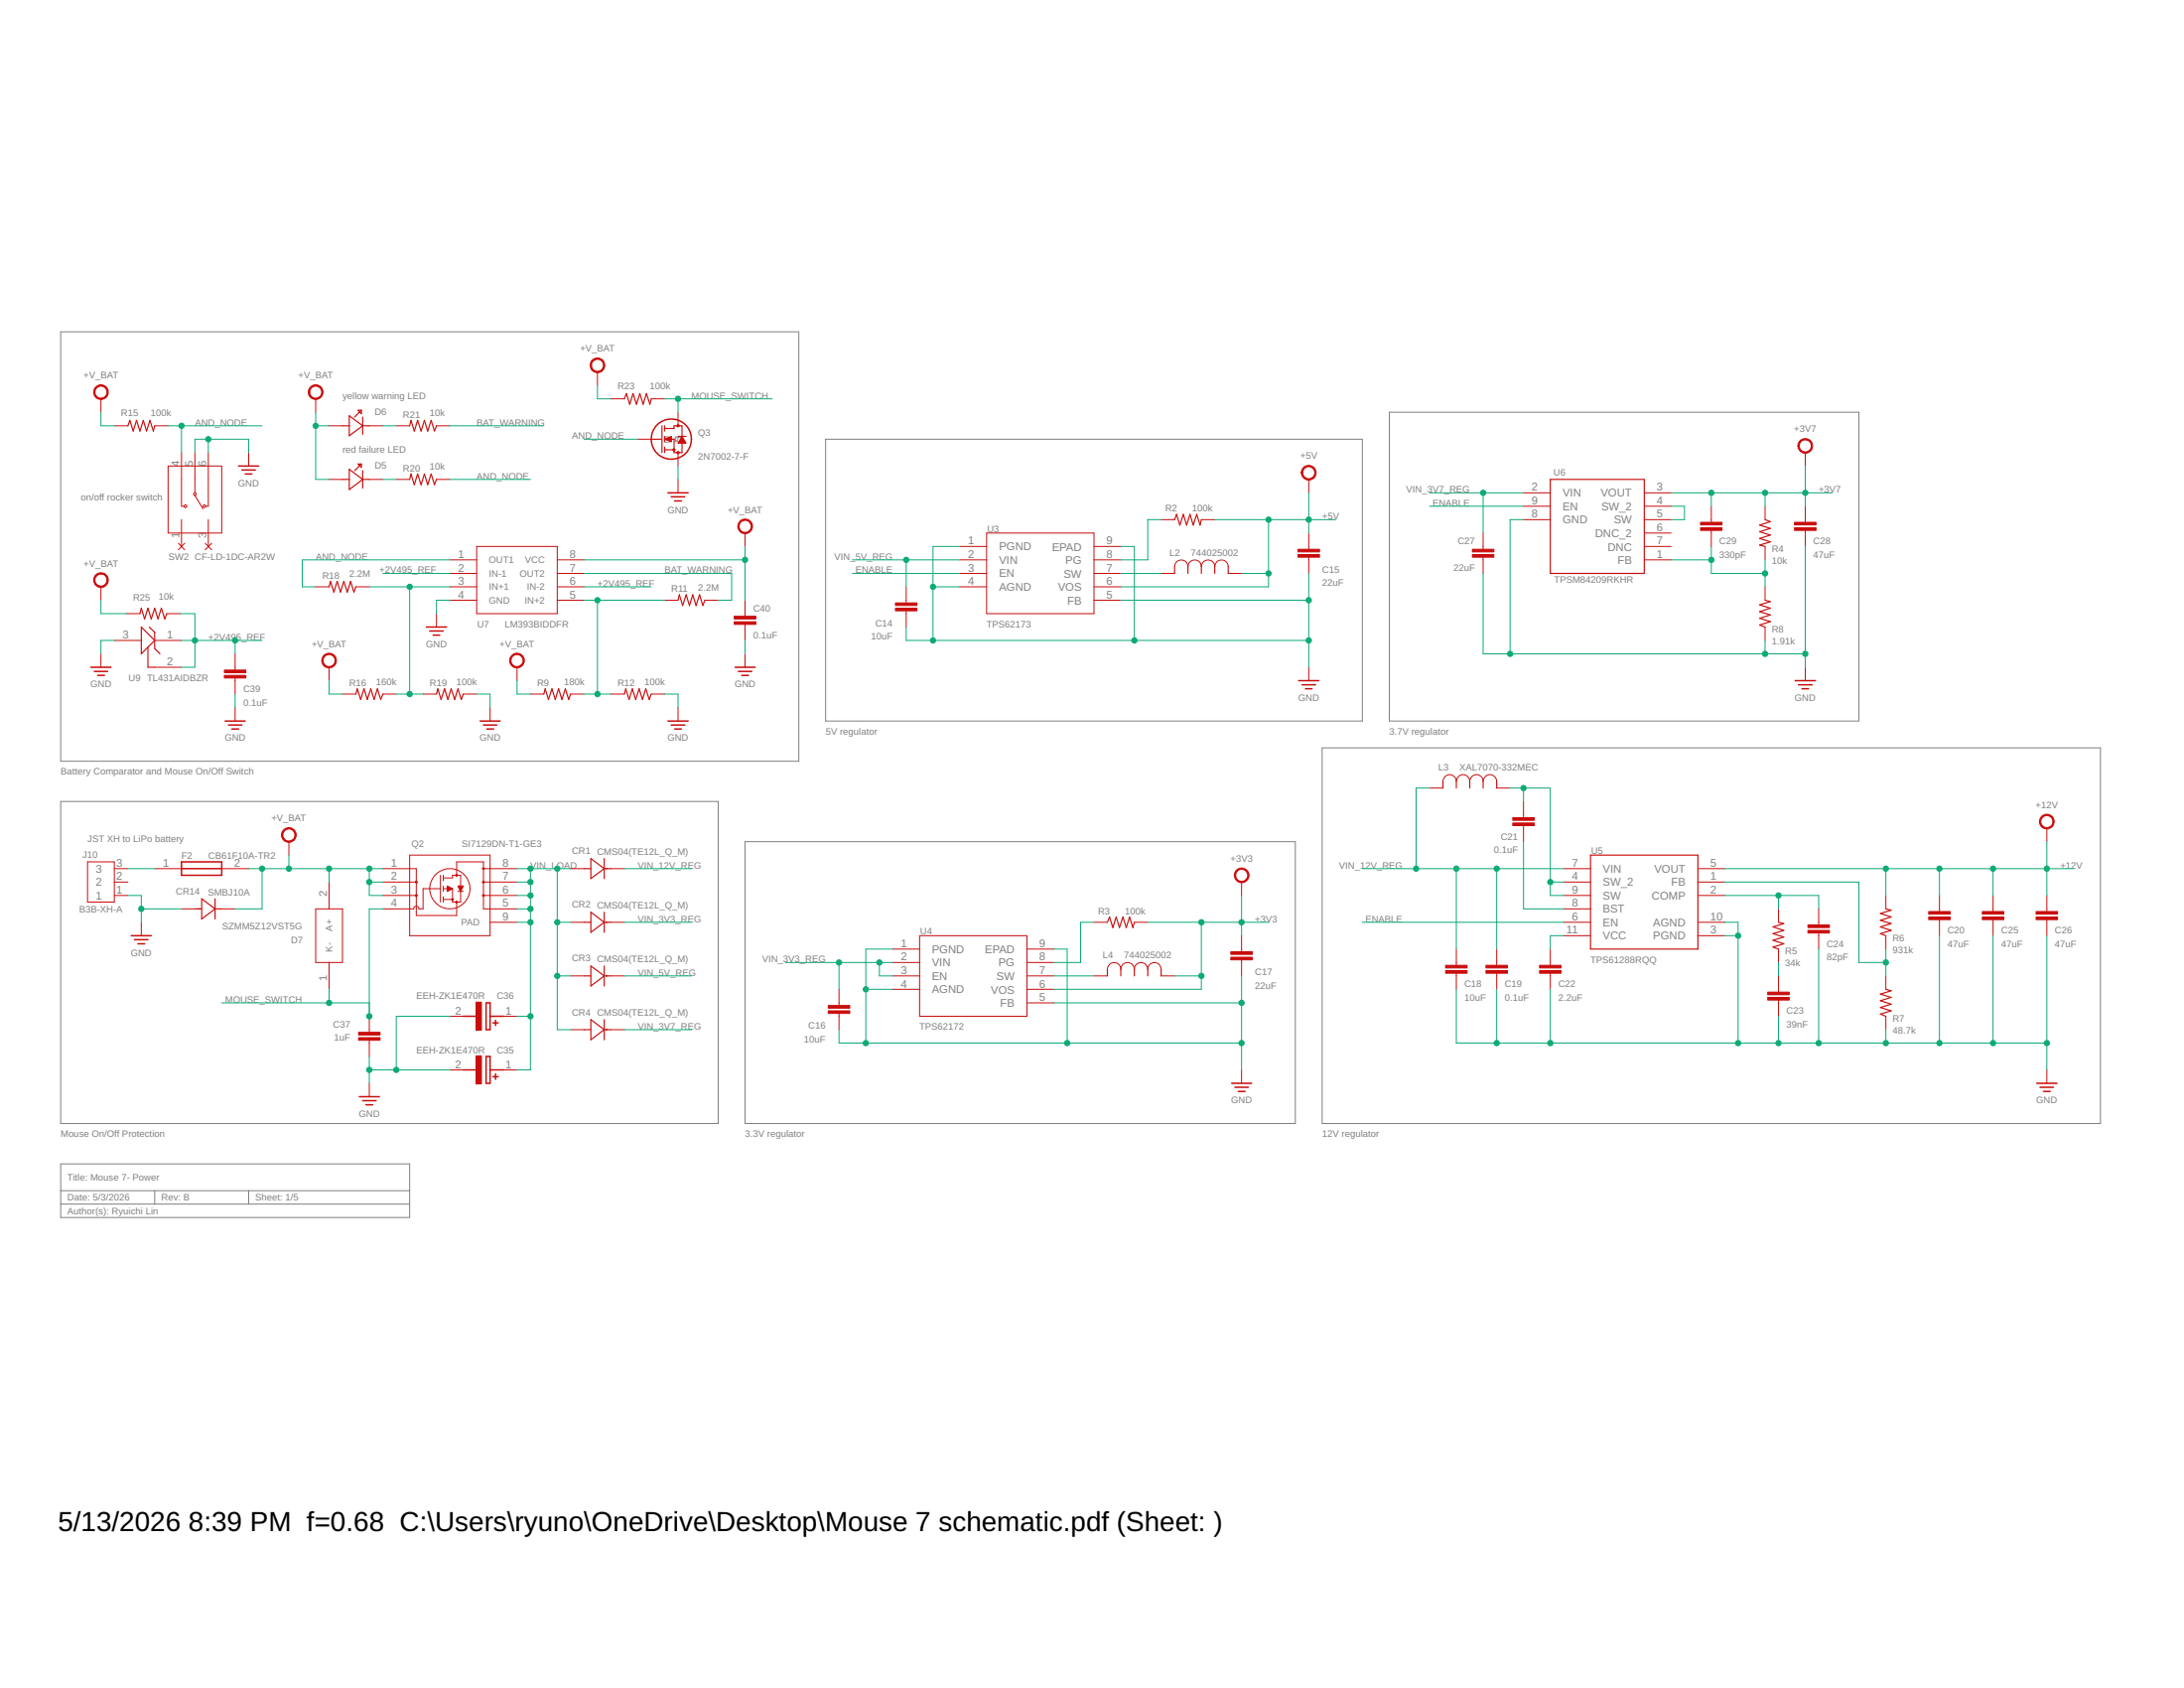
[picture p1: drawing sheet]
<svg xmlns="http://www.w3.org/2000/svg" width="279mm" height="216mm" viewBox="0 0 279 216" stroke-linecap="round" stroke-linejoin="round" font-family="sans-serif">
<path d="M7.8 42.4h94.4v55h-94.4zM105.6 56.2h68.7v36h-68.7zM177.7 52.7h60.1v39.5h-60.1zM169.1 95.7h99.6v48h-99.6zM7.8 102.5h84.1v41.2h-84.1zM95.3 107.7h70.4v36h-70.4zM7.8 148.9h44.6v6.8h-44.6zM7.8 152.3h44.6M7.8 154h44.6M19.8 152.3v1.7M31.8 152.3v1.7" fill="none" stroke="#808080" stroke-width=".13"/>
<g fill="#c90d0c" stroke="#c90d0c" stroke-width=".13">
<path d="M36.4 106.1a.94 .94 0 0 1 1.4 .3 .94 .94 0 0 1-.6 1.3 .94 .94 0 0 1-1.2-.9h.2a.78 .78 0 0 1 1-.7 .78 .78 0 0 1 .3 1.3 .78 .78 0 0 1-1.3-.4v-.2h-.2v-.3z" fill-rule="evenodd"/>
<path d="M166.8 59.7a.95 .95 0 0 1 1.5 .3 .95 .95 0 0 1-.7 1.4 .95 .95 0 0 1-1.1-.9h.2a.77 .77 0 0 1 1.1-.7 .77 .77 0 0 1 .1 1.3 .77 .77 0 0 1-1.2-.4v-.2h-.2v-.3z" fill-rule="evenodd"/>
<path d="M158.3 111.2a.94 .94 0 0 1 1.4 .3 .94 .94 0 0 1-.6 1.4 .94 .94 0 0 1-1.2-.9h.2a.78 .78 0 0 1 1-.8 .78 .78 0 0 1 .3 1.3 .78 .78 0 0 1-1.3-.3v-.2h-.2v-.3z" fill-rule="evenodd"/>
<path d="M261.3 104.4a.94 .94 0 0 1 1.4 .3 .94 .94 0 0 1-.6 1.3 .94 .94 0 0 1-1.2-.9h.2a.78 .78 0 0 1 1-.7 .78 .78 0 0 1 .3 1.2 .78 .78 0 0 1-1.3-.3v-.2h-.2v-.3z" fill-rule="evenodd"/>
<path d="M230.4 56.3a.95 .95 0 0 1 1.4 .3 .95 .95 0 0 1-.6 1.4 .95 .95 0 0 1-1.2-1h.2a.78 .78 0 0 1 1-.7 .78 .78 0 0 1 .3 1.3 .78 .78 0 0 1-1.3-.3v-.3h-.2v-.3z" fill-rule="evenodd"/>
<path d="M60.9 128.2h.7v3.6h-.7z" fill-rule="evenodd"/>
<path d="M57.2 113.3l.7 .4-.7 .3z" fill-rule="evenodd"/>
<path d="M58.6 113.3h.7l-.4 .7z" fill-rule="evenodd"/>
<path d="M60.9 135h.7v3.6h-.7z" fill-rule="evenodd"/>
<path d="M39.8 49.4a.94 .94 0 0 1 1.4 .4 .94 .94 0 0 1-.6 1.3 .94 .94 0 0 1-1.2-.9h.2a.77 .77 0 0 1 1.2-.7 .77 .77 0 0 1 .1 1.3 .77 .77 0 0 1-1.3-.4v-.2h-.2l.1-.3z" fill-rule="evenodd"/>
<path d="M85 56.2l.9-.4v.7z" fill-rule="evenodd"/>
<path d="M87.3 55.8l.5 .9h-1.1z" fill-rule="evenodd"/>
<path d="M12.1 49.6a.94 .94 0 0 1 1.5 0 .94 .94 0 0 1-.4 1.4 .94 .94 0 0 1-1.2-.8h.1a.77 .77 0 0 1 1.2-.7 .77 .77 0 0 1 .1 1.3 .77 .77 0 0 1-1.2-.4l-.1-.2h-.1z" fill-rule="evenodd"/>
<path d="M75.6 46.2a.94 .94 0 0 1 1.6-.1 .94 .94 0 0 1-.4 1.5 .94 .94 0 0 1-1.3-.9h.2a.77 .77 0 0 1 1.1-.6 .77 .77 0 0 1 .1 1.3 .77 .77 0 0 1-1.2-.5v-.2h-.2z" fill-rule="evenodd"/>
<path d="M12.3 73.4a.94 .94 0 0 1 1.5 .4 .94 .94 0 0 1-.7 1.3 .94 .94 0 0 1-1.1-.9h.1a.77 .77 0 0 1 1.2-.6 .77 .77 0 0 1 .1 1.2 .77 .77 0 0 1-1.2-.4l-.1-.2h-.1v-.3z" fill-rule="evenodd"/>
<path d="M94.7 66.6a.94 .94 0 0 1 1.5 .3 .94 .94 0 0 1-.7 1.4 .94 .94 0 0 1-1.1-1h.2a.78 .78 0 0 1 1-.7 .78 .78 0 0 1 .3 1.2 .78 .78 0 0 1-1.3-.3v-.2h-.2v-.2z" fill-rule="evenodd"/>
<path d="M41.5 83.8a.94 .94 0 0 1 1.4 .3 .94 .94 0 0 1-.6 1.3 .94 .94 0 0 1-1.1-.9h.1a.77 .77 0 0 1 1.2-.7 .77 .77 0 0 1 .1 1.3 .77 .77 0 0 1-1.2-.4l-.1-.2h-.1v-.3z" fill-rule="evenodd"/>
<path d="M65.6 83.8a.94 .94 0 0 1 1.4 .3 .94 .94 0 0 1-.7 1.3 .94 .94 0 0 1-1.1-.9h.2a.78 .78 0 0 1 1-.8 .78 .78 0 0 1 .3 1.3 .78 .78 0 0 1-1.3-.3v-.2h-.2v-.3z" fill-rule="evenodd"/>
</g>
<g fill="none" stroke="#c90d0c" stroke-width=".13">
<path d="M12.9 51v1.7M14.6 54.5h1.8M19.8 54.5h1.7M21.5 59.6h6.9v8.6h-6.9zM23.2 57.9v6.8h.4M24.9 57.9v5.1M26.6 57.9v6.8h-.3M31.8 57.9v1.7M40.4 51v1.7M42.1 54.5h1.7M47.2 54.5h1.8M50.7 54.5h1.7"/>
<path d="M55.8 54.5h1.8M76.4 47.6v1.7M78.1 51h1.8M81.6 56.2h1.7M83.3 51h1.7M86.7 52.7v1.8M86.7 57.9v1.7M230.9 57.9v1.7M12.9 75.1v1.7M16.2 78.5h1.7M21.3 78.5h1.8M22.8 69.5l.8 .8"/>
<path d="M23.2 66.5v3.4M23.6 69.5l-.8 .8M24.9 63l-.1 .2 .1 .2M24.9 63l.2 .2-.2 .2M24.9 63.4l1.1 1.7M26.2 69.5l.9 .8M26.6 66.5v3.4M27.1 69.5l-.9 .8M40.4 75.1h1.7M42.1 61.3h1.7M45.5 75.1h1.7M47.2 61.3h1.8"/>
<path d="M50.7 61.3h1.7M55.8 61.3h1.8M55.8 78.5v1.7M57.6 71.6h3.4M57.6 73.3h3.4M57.6 75.1h3.4M57.6 76.8h3.4M61 69.9h10.3v8.6h-10.3zM71.3 71.6h3.4M71.3 73.3h3.4M71.3 75.1h3.4M71.3 76.8h3.4"/>
<path d="M85 76.8h1.7M86.7 61.3v1.7M90.2 76.8h1.7M95.3 68.2v1.7M95.3 76.8v2M95.3 79.9v2M115.9 75.1v2M115.9 78.1v2.1M122.8 69.9h3.4M122.8 71.6h3.4M122.8 73.3h3.4M122.8 75.1h3.4"/>
<path d="M126.2 68.2h13.8v10.3h-13.8zM140 69.9h3.4M140 71.6h3.4M140 73.3h3.4M140 75.1h3.4M140 76.8h3.4M148.5 73.3h1.8M148.5 66.5h1.8M150.3 72.5a.86 .86 0 0 1 .8-.9 .86 .86 0 0 1 .9 .9 .86 .86 0 0 1 .8-.9 .86 .86 0 0 1 .9 .9 .86 .86 0 0 1 .8-.9 .86 .86 0 0 1 .9 .9 .86 .86 0 0 1 .9-.9 .86 .86 0 0 1 .8 .9M153.7 66.5h1.7M157.1 73.3h1.7M167.4 61.3v1.7"/>
<path d="M167.4 68.2v2.1M167.4 71.3v2M189.7 68.2v2.1M189.7 71.3v2M194.9 66.5h3.4M194.9 63h3.4M194.9 64.7h3.4M210.4 69.9h3.4M210.4 71.6h3.4M210.4 68.2h3.4M210.4 66.5h3.4M210.4 63h3.4"/>
<path d="M210.4 64.7h3.4M218.9 64.7v2.1M218.9 67.8v2.1M225.8 64.7v1.8M225.8 69.9v1.7M225.8 75.1v1.7M230.9 64.7v2.1M230.9 67.8v2.1M12.9 83.6v1.7M14.6 81.9h3.5M19.8 81.9h3.4M19.8 85.3h3.4"/>
<path d="M30.1 83.6v2.1M30.1 86.7v2.1M30.1 90.5v1.7M42.1 85.3v1.8M43.8 88.8h1.7M49 88.8h1.7M54.1 88.8h1.7M59.3 88.8h1.7M62.7 90.5v1.7M66.1 85.3v1.8M67.9 88.8h1.7M73 88.8h1.7"/>
<path d="M78.1 88.8h1.8M83.3 88.8h1.7M86.7 90.5v1.7M95.3 83.6v1.7M167.4 85.3v1.8M184.6 99.9a.86 .86 0 0 1 .9-.8 .86 .86 0 0 1 .8 .8 .86 .86 0 0 1 .9-.8 .86 .86 0 0 1 .8 .8 .86 .86 0 0 1 .9-.8 .86 .86 0 0 1 .8 .8 .87 .87 0 0 1 .9-.8 .87 .87 0 0 1 .9 .8M225.8 80.2v1.7M230.9 85.3v1.8M11.2 110.2h3.4v5.2h-3.4zM14.6 111.1h1.8M14.6 112.8h1.8M14.6 114.5h1.8"/>
<path d="M18.1 118v1.7M19.8 111.1h3.4M23.2 116.2h1.7M28.4 111.1h3.4M28.4 116.2h1.7M37 107.7v1.7M40.4 116.2h3.4v6.9h-3.4zM42.1 112.8v3.4M49 111.1h4.3v6h5.1v-1.7M49 112.8h4.3M49 114.5h4.3M52.4 109.4h10.3v10.3h-10.3z"/>
<path d="M56.3 113.7h-2.2v2.5h-.5a.35 .35 0 0 0-.3-.3 .35 .35 0 0 0-.4 .3h-3.9M56.3 112v3.4M56.7 113.7h.5M56.7 112v.6M56.7 113.3v.7M56.7 114.7v.7M56.7 115h1.2M56.7 112.3h1.2v-.3h1v1.3M57.9 113.7v1.7h1v-1.4M58.4 112v-1.8h3.4v6h4.3M58.6 114h.7M61.8 111.1h4.3"/>
<path d="M61.8 112.8h4.3M61.8 114.5h4.3M62.7 118h3.4M73 111.1h1.7M73 118h1.7M78.1 111.1h1.8M78.1 118h1.8M117.6 119.7h13.8v10.3h-13.8zM140 118h1.7M145.1 118h1.7M158.8 112.8v1.7M158.8 119.7v2"/>
<path d="M182.9 100.8h1.7M191.5 100.8h1.7M194.9 102.5v2.1M194.9 105.6v2.1M200 111.1h3.5M200 118h3.5M200 119.7h3.5M200 112.8h3.5M200 114.5h3.5M200 116.2h3.5M217.2 111.1h3.4M217.2 118h3.4"/>
<path d="M217.2 119.7h3.4M217.2 112.8h3.4M217.2 114.5h3.4M227.5 116.2v1.8M232.7 116.2v2.1M232.7 119.3v2.1M241.3 114.5v1.7M241.3 119.7v1.7M248.1 114.5v2.1M248.1 117.6v2.1M255 114.5v2.1M255 117.6v2.1"/>
<path d="M261.9 105.9v1.8M261.9 114.5v2.1M261.9 117.6v2.1M42.1 123.1v3.4M47.2 130v2M47.2 133.1v2M47.2 138.6v1.7M57.6 130h1.7M57.6 136.8h1.7M64.4 130h1.7M64.4 136.8h1.7M73 124.8h1.7"/>
<path d="M73 131.7h1.7M78.1 124.8h1.8M78.1 131.7h1.8M107.3 126.5v2.1M107.3 129.6v2.1M114.2 124.8h3.4M114.2 121.4h3.4M114.2 123.1h3.4M114.2 126.5h3.4M131.4 124.8h3.4M131.4 121.4h3.4M131.4 123.1h3.4"/>
<path d="M131.4 126.5h3.4M131.4 128.3h3.4M140 124.8h1.7M141.7 124a.86 .86 0 0 1 .8-.9 .86 .86 0 0 1 .9 .9 .87 .87 0 0 1 .9-.9 .87 .87 0 0 1 .8 .9 .86 .86 0 0 1 .9-.9 .86 .86 0 0 1 .8 .9 .86 .86 0 0 1 .9-.9 .86 .86 0 0 1 .8 .9M148.5 124.8h1.8M158.8 122.8v2M158.8 136.8v1.8M186.3 121.4v2M186.3 124.5v2M191.5 121.4v2M191.5 124.5v2M198.3 121.4v2"/>
<path d="M198.3 124.5v2M227.5 121.4v1.7M227.5 124.8v2.1M227.5 127.9v2.1M241.3 124.8v1.7M241.3 130v1.7M261.9 136.8v1.8"/>
<circle cx="23.7" cy="64.7" r=".17"/>
<circle cx="26.1" cy="64.7" r=".17"/>
<circle cx="57.6" cy="113.7" r="2.58"/>
</g>
<g fill="none" stroke="#c90d0c" stroke-width=".19">
<path d="M30.5 59.6h2.6M30.9 60.1h1.8M31.4 60.6h.8M85.4 63h2.6M85.9 63.5h1.7M86.3 64.1h.9M11.6 85.3h2.6M12.1 85.9h1.7M12.5 86.4h.9M28.8 92.2h2.6M29.2 92.7h1.7M29.7 93.2h.8"/>
<path d="M54.5 80.2h2.6M55 80.7h1.7M55.4 81.2h.9M61.4 92.2h2.6M61.8 92.7h1.8M62.3 93.2h.8M85.4 92.2h2.6M85.9 92.7h1.7M86.3 93.2h.9M94 85.3h2.6M94.5 85.9h1.7M94.9 86.4h.9"/>
<path d="M166.1 87.1h2.6M166.6 87.6h1.7M167 88.1h.9M229.7 87.1h2.5M230.1 87.6h1.7M230.5 88.1h.9M16.8 119.7h2.5M23.2 110.2h5.2v1.8h-5.2zM23.2 111.1h5.2M58.3 111.9h.1l.1 .1h-.2zM58.3 115.3h.1l.1 .1h-.2zM61.8 111h.1v.1h-.1z"/>
<path d="M17.2 120.2h1.7M17.6 120.7h.9M59.3 130h1.7M59.3 136.8h1.7M62.2 135.1h.5v3.5h-.5zM62.2 128.3h.5v3.4h-.5zM62.7 130h1.7M62.7 136.8h1.7M63.1 130.8h.6M63.1 137.7h.6M63.4 130.5v.7M63.4 137.4v.6"/>
<path d="M157.6 138.6h2.5M158 139.1h1.7M158.4 139.6h.9M260.6 138.6h2.5M261 139.1h1.7M261.4 139.6h.9M46 140.3h2.5M46.4 140.8h1.7M46.8 141.3h.9"/>
<circle cx="85.9" cy="56.2" r="2.57"/>
<circle cx="53.3" cy="114.5" r=".09"/>
<circle cx="53.3" cy="112.8" r=".09"/>
<circle cx="57.9" cy="115" r=".09"/>
<circle cx="61.9" cy="112.8" r=".09"/>
<circle cx="61.9" cy="114.5" r=".09"/>
</g>
<g fill="none" stroke="#c90d0c" stroke-width=".15">
<path d="M16.4 54.5l.2-.7 .4 1.3 .5-1.3 .4 1.3 .4-1.3 .5 1.3 .4-1.3 .4 1.3 .2-.6M43.8 54.5h.9M44.7 53.2l1.7 1.3-1.7 1.2zM45.8 52.5h.4v.4zM45.8 59.4h.4v.4zM46.2 59.4l-.8 .8M46.2 52.5l-.8 .8M46.4 53.3v2.3M46.4 54.5h.8M52.4 54.5l.2-.7 .4 1.3 .4-1.3 .5 1.3 .4-1.3 .4 1.3 .5-1.3 .4 1.3 .2-.6M79.9 51l.2-.7 .5 1.4 .4-1.4 .4 1.4 .5-1.4 .4 1.4 .4-1.4 .4 1.4 .2-.7M83.3 56.2h1.3"/>
<path d="M84.7 54.5v3.4M85 54.8h1.2v-.3h1v1.3M85 54.5v.6M85 55.8v.7M85 57.2v.7M85 57.5h1.2M85.9 56.2h.3v1.7h1v-1.2M86.7 55.8h1.1M17.9 78.5l.2-.7 .4 1.4 .4-1.4 .4 1.4 .5-1.4 .4 1.4 .4-1.4 .5 1.4 .2-.7M42.1 75.1l.2-.7 .4 1.3 .4-1.3 .5 1.3 .4-1.3 .4 1.3 .5-1.3 .4 1.3 .2-.6M43.8 61.3h.9M44.7 60l1.7 1.3-1.7 1.3z"/>
<path d="M46.4 61.3h.8M46.4 60.2v2.2M52.4 61.3l.2-.7 .4 1.4 .4-1.4 .5 1.4 .4-1.4 .4 1.4 .5-1.4 .4 1.4 .2-.7M86.7 76.8l.2-.7 .4 1.3 .5-1.3 .4 1.3 .4-1.3 .4 1.3 .5-1.3 .4 1.3 .3-.6M150.3 66.5l.2-.7 .4 1.4 .5-1.4 .4 1.4 .4-1.4 .5 1.4 .4-1.4 .4 1.4 .2-.7M150.3 72.5v.8M152 72.5v.8M153.7 72.5v.8M155.4 72.5v.8M157.1 72.5v.8M198.3 61.3h12.1v12h-12.1zM225.8 66.5l.7 .2-1.4 .5 1.4 .4-1.4 .4 1.4 .4-1.4 .5 1.4 .4-1.4 .4 .7 .2"/>
<path d="M225.8 76.8l.7 .1-1.4 .5 1.4 .4-1.4 .4 1.4 .5-1.4 .4 1.4 .4-1.4 .4 .7 .3M18.1 80.2l1.7 1.7-1.7 1.7zM18.9 82.8v2.5h.9M19.1 80.2l.7 .7v2.1l.7 .6M45.5 88.8l.2-.7 .4 1.4 .5-1.4 .4 1.4 .4-1.4 .5 1.4 .4-1.4 .4 1.4 .3-.7M55.8 88.8l.2-.7 .4 1.4 .5-1.4 .4 1.4 .4-1.4 .5 1.4 .4-1.4 .4 1.4 .3-.7M69.6 88.8l.1-.7 .5 1.4 .4-1.4 .4 1.4 .5-1.4 .4 1.4 .4-1.4 .4 1.4 .3-.7M79.9 88.8l.2-.7 .4 1.4 .4-1.4 .4 1.4 .5-1.4 .4 1.4 .4-1.4 .5 1.4 .2-.7M184.6 99.9v.9M186.3 99.9v.9M188 99.9v.9M189.7 99.9v.9"/>
<path d="M191.5 99.9v.9M24.9 116.2h.9M25.8 115l1.7 1.2-1.7 1.3zM27.5 116.2h.9M27.5 115v2.5M74.7 111.1h.9M74.7 118h.9M75.6 109.8l1.7 1.3-1.7 1.3zM75.6 116.7l1.7 1.3-1.7 1.3zM77.3 111.1h.8M77.3 109.8v2.6M77.3 116.7v2.6"/>
<path d="M77.3 118h.8M141.7 118l.2-.7 .5 1.3 .4-1.3 .4 1.3 .5-1.3 .4 1.3 .4-1.3 .4 1.3 .2-.6M203.5 109.4h13.7v12h-13.7zM227.5 118l.7 .1-1.4 .5 1.4 .4-1.4 .4 1.4 .4-1.4 .5 1.4 .4-1.4 .4 .7 .3M241.3 116.2l.6 .2-1.3 .4 1.3 .5-1.3 .4 1.3 .4-1.3 .5 1.3 .4-1.3 .4 .7 .3M74.7 124.8h.9M74.7 131.7h.9M75.6 123.5l1.7 1.3-1.7 1.3zM75.6 130.4l1.7 1.3-1.7 1.3zM77.3 123.5v2.6M77.3 130.4v2.6M77.3 124.8h.8"/>
<path d="M77.3 131.7h.8M141.7 124v.8M143.4 124v.8M145.1 124v.8M146.8 124v.8M148.5 124v.8M241.3 126.5l.6 .2-1.3 .4 1.3 .5-1.3 .4 1.3 .4-1.3 .5 1.3 .4-1.3 .4 .7 .3"/>
</g>
<g fill="#c90d0c" stroke="#c90d0c" stroke-width=".13">
<path d="M114.6 77.8h2.7v.3h-2.7z"/>
<path d="M114.6 77.1h2.7v.3h-2.7z"/>
<path d="M166.1 70.9h2.7v.4h-2.7z"/>
<path d="M166.1 70.3h2.7v.3h-2.7z"/>
<path d="M106 129.3h2.7v.3h-2.7z"/>
<path d="M106 128.6h2.7v.3h-2.7z"/>
<path d="M157.5 122.4h2.7v.4h-2.7z"/>
<path d="M157.5 121.7h2.7v.4h-2.7z"/>
<path d="M184.9 124.1h2.8v.4h-2.8z"/>
<path d="M184.9 123.5h2.8v.3h-2.8z"/>
<path d="M190.1 124.1h2.7v.4h-2.7z"/>
<path d="M190.1 123.5h2.7v.3h-2.7z"/>
<path d="M246.7 117.3h2.8v.3h-2.8z"/>
<path d="M246.7 116.6h2.8v.3h-2.8z"/>
<path d="M193.5 105.3h2.8v.3h-2.8z"/>
<path d="M193.5 104.6h2.8v.3h-2.8z"/>
<path d="M197 124.1h2.7v.4h-2.7z"/>
<path d="M197 123.5h2.7v.3h-2.7z"/>
<path d="M226.1 127.6h2.8v.3h-2.8z"/>
<path d="M226.1 126.9h2.8v.3h-2.8z"/>
<path d="M231.3 119h2.7v.3h-2.7z"/>
<path d="M231.3 118.3h2.7v.3h-2.7z"/>
<path d="M253.6 117.3h2.7v.3h-2.7z"/>
<path d="M253.6 116.6h2.7v.3h-2.7z"/>
<path d="M260.5 117.3h2.7v.3h-2.7z"/>
<path d="M260.5 116.6h2.7v.3h-2.7z"/>
<path d="M229.6 67.5h2.7v.3h-2.7z"/>
<path d="M229.6 66.8h2.7v.3h-2.7z"/>
<path d="M217.6 67.5h2.7v.3h-2.7z"/>
<path d="M217.6 66.8h2.7v.3h-2.7z"/>
<path d="M188.4 70.9h2.7v.4h-2.7z"/>
<path d="M188.4 70.3h2.7v.3h-2.7z"/>
<path d="M45.9 132.7h2.7v.4h-2.7z"/>
<path d="M45.9 132h2.7v.4h-2.7z"/>
<path d="M28.7 86.4h2.8v.3h-2.8z"/>
<path d="M28.7 85.7h2.8v.3h-2.8z"/>
<path d="M93.9 79.5h2.8v.4h-2.8z"/>
<path d="M93.9 78.8h2.8v.4h-2.8z"/>
</g>
<path d="M86.2 57.5h.1M86.7 54.5h.1M86.7 57.9h.1" fill="none" stroke="#c90d0c" stroke-width=".36"/>
<g fill="none" stroke="#0dab76" stroke-width=".13">
<path d="M12.9 52.7v1.8h1.7M21.5 54.5h12M23.2 54.5v3.4M24.9 57.9v-1.7h6.9v1.7M26.6 56.2v1.7M40.4 52.7v8.6h1.7M40.4 54.5h1.7M49 54.5h1.7M57.6 54.5h12M74.7 56.2h6.9M76.4 49.3v1.7h1.7M85 51h13.8"/>
<path d="M86.7 51v1.7M86.7 59.6v1.7M230.9 59.6v5.1M12.9 76.8v1.7h3.3M23.1 78.5h1.8v6.8h-1.7M47.2 75.1h10.4M49 73.3h8.6M49 61.3h1.7M52.4 75.1v13.7M57.6 71.6h-18.9v3.5h1.7M57.6 76.8h-1.8v1.7M57.6 61.3h10.3"/>
<path d="M74.7 75.1h8.6M74.7 76.8h10.3M74.7 73.3h18.9v3.5h-1.7M74.7 71.6h20.6M76.4 76.8v12M95.3 69.9v6.9M109.1 71.6h13.7M109.1 73.3h13.7M115.9 71.6v3.5M119.4 75.1h3.4M122.8 69.9h-3.4v12M143.4 69.9h1.7v12"/>
<path d="M143.4 76.8h24M143.4 73.3h5.1M148.5 66.5h-1.7v5.1h-3.4M155.4 66.5h15.5M158.8 73.3h3.5M162.3 66.5v8.6h-18.9M167.4 63v5.2M167.4 73.3v12M182.9 63h12M182.9 64.7h12M189.7 63v5.2M189.7 73.3v10.3h41.2"/>
<path d="M194.9 66.5h-1.7v17.1M213.8 64.7h1.7v1.8h-1.7M213.8 71.6h5.1M213.8 63h20.6M218.9 69.9v3.4h6.9M218.9 63v1.7M225.8 63v1.7M225.8 71.6v3.5M230.9 69.9v15.4M14.6 81.9h-1.7v1.7M23.2 81.9h10.3M30.1 81.9v1.7"/>
<path d="M30.1 88.8v1.7M42.1 87.1v1.7h1.7M50.7 88.8h3.4M61 88.8h1.7v1.7M66.1 87.1v1.7h1.8M74.7 88.8h3.4M85 88.8h1.7v1.7M95.3 81.9v1.7M115.9 80.2v1.7h51.5M225.8 81.9v1.7M16.4 114.5h1.7v3.5M16.4 111.1h3.4"/>
<path d="M18.1 116.2h5.1M31.8 111.1h17.2M33.5 111.1v5.1h-3.4M37 109.4v1.7M42.1 111.1v1.7M47.2 111.1v3.4h1.8M47.2 112.8h1.8M49 116.2h-1.8v13.8M66.1 118h1.8M66.1 116.2h1.8M66.1 114.5h1.8M66.1 111.1h6.9"/>
<path d="M66.1 112.8h1.8M67.9 111.1v25.7h-1.8M71.3 118h1.7M71.3 111.1v20.6h1.7M79.9 118h8.6M79.9 111.1h8.6M140 118h-1.8v5.1h-3.4M146.8 118h15.5M153.7 118v8.5h-18.9M158.8 114.5v5.2M174.3 118h25.7M174.3 111.1h25.7"/>
<path d="M182.9 100.8h-1.7v10.3M186.3 111.1v10.3M191.5 111.1v10.3M193.2 100.8h5.1v13.7h1.7M194.9 107.7v8.5h5.1M194.9 100.8v1.7M198.3 112.8h1.7M200 119.7h-1.7v1.7M220.6 114.5h12.1v1.7M220.6 118h1.8v15.4M220.6 119.7h1.8M220.6 111.1h44.7"/>
<path d="M220.6 112.8h17.2v10.3h3.5M227.5 114.5v1.7M241.3 111.1v3.4M248.1 111.1v3.4M248.1 119.7v13.7M255 111.1v3.4M255 119.7v13.7M261.9 107.7v6.8M261.9 119.7v17.1M28.4 128.3h18.8M42.1 126.5v1.8M47.2 135.1v3.5"/>
<path d="M47.2 136.8h10.4M57.6 130h-6.9v6.8M66.1 130h1.8M71.3 124.8h1.7M79.9 124.8h8.6M79.9 131.7h8.6M100.5 123.1h13.7M107.3 131.7v1.7h51.5M107.3 123.1v3.4M110.8 126.5h3.4M112.5 123.1v1.7h1.7M114.2 121.4h-3.4v12"/>
<path d="M134.8 121.4h1.7v12M134.8 128.3h24M134.8 124.8h5.2M150.3 124.8h3.4M158.8 124.8v12M186.3 126.5v6.9h75.6M191.5 126.5v6.9M198.3 126.5v6.9M227.5 123.1v1.7M227.5 130v3.4M232.7 121.4v12M241.3 121.4v3.4"/>
<path d="M241.3 131.7v1.7"/>
</g>
<g fill="#0dab76" stroke="#0dab76" stroke-width=".13">
<circle cx="119.4" cy="75.1" r=".34"/>
<circle cx="119.4" cy="81.9" r=".34"/>
<circle cx="145.1" cy="81.9" r=".34"/>
<circle cx="167.4" cy="81.9" r=".34"/>
<circle cx="167.4" cy="76.8" r=".34"/>
<circle cx="110.8" cy="126.5" r=".34"/>
<circle cx="110.8" cy="133.4" r=".34"/>
<circle cx="136.5" cy="133.4" r=".34"/>
<circle cx="158.8" cy="133.4" r=".34"/>
<circle cx="158.8" cy="128.3" r=".34"/>
<circle cx="261.9" cy="133.4" r=".34"/>
<circle cx="232.7" cy="133.4" r=".34"/>
<circle cx="227.5" cy="133.4" r=".34"/>
<circle cx="191.5" cy="133.4" r=".34"/>
<circle cx="198.3" cy="133.4" r=".34"/>
<circle cx="222.4" cy="133.4" r=".34"/>
<circle cx="222.4" cy="119.7" r=".34"/>
<circle cx="241.3" cy="133.4" r=".34"/>
<circle cx="248.1" cy="133.4" r=".34"/>
<circle cx="255" cy="133.4" r=".34"/>
<circle cx="193.2" cy="83.6" r=".34"/>
<circle cx="225.8" cy="83.6" r=".34"/>
<circle cx="230.9" cy="83.6" r=".34"/>
<circle cx="47.2" cy="136.8" r=".34"/>
<circle cx="50.7" cy="136.8" r=".34"/>
<circle cx="18.1" cy="116.2" r=".34"/>
<circle cx="26.6" cy="56.2" r=".34"/>
<circle cx="255" cy="111.1" r=".34"/>
<circle cx="248.1" cy="111.1" r=".34"/>
<circle cx="241.3" cy="111.1" r=".34"/>
<circle cx="261.9" cy="111.1" r=".34"/>
<circle cx="191.5" cy="111.1" r=".34"/>
<circle cx="186.3" cy="111.1" r=".34"/>
<circle cx="181.2" cy="111.1" r=".34"/>
<circle cx="107.3" cy="123.1" r=".34"/>
<circle cx="112.5" cy="123.1" r=".34"/>
<circle cx="115.9" cy="71.6" r=".34"/>
<circle cx="189.7" cy="63" r=".34"/>
<circle cx="162.3" cy="73.3" r=".34"/>
<circle cx="162.3" cy="66.5" r=".34"/>
<circle cx="167.4" cy="66.5" r=".34"/>
<circle cx="194.9" cy="100.8" r=".34"/>
<circle cx="198.3" cy="112.8" r=".34"/>
<circle cx="227.5" cy="114.5" r=".34"/>
<circle cx="241.3" cy="123.1" r=".34"/>
<circle cx="218.9" cy="63" r=".34"/>
<circle cx="225.8" cy="63" r=".34"/>
<circle cx="230.9" cy="63" r=".34"/>
<circle cx="218.9" cy="71.6" r=".34"/>
<circle cx="225.8" cy="73.3" r=".34"/>
<circle cx="153.7" cy="124.8" r=".34"/>
<circle cx="153.7" cy="118" r=".34"/>
<circle cx="158.8" cy="118" r=".34"/>
<circle cx="67.9" cy="111.1" r=".34"/>
<circle cx="67.9" cy="112.8" r=".34"/>
<circle cx="67.9" cy="114.5" r=".34"/>
<circle cx="67.9" cy="116.2" r=".34"/>
<circle cx="71.3" cy="111.1" r=".34"/>
<circle cx="71.3" cy="118" r=".34"/>
<circle cx="71.3" cy="124.8" r=".34"/>
<circle cx="67.9" cy="118" r=".34"/>
<circle cx="67.9" cy="130" r=".34"/>
<circle cx="37" cy="111.1" r=".34"/>
<circle cx="47.2" cy="111.1" r=".34"/>
<circle cx="47.2" cy="112.8" r=".34"/>
<circle cx="33.5" cy="111.1" r=".34"/>
<circle cx="42.1" cy="111.1" r=".34"/>
<circle cx="40.4" cy="54.5" r=".34"/>
<circle cx="95.3" cy="71.6" r=".34"/>
<circle cx="23.2" cy="54.5" r=".34"/>
<circle cx="86.7" cy="51" r=".34"/>
<circle cx="47.2" cy="130" r=".34"/>
<circle cx="42.1" cy="128.3" r=".34"/>
<circle cx="24.9" cy="81.9" r=".34"/>
<circle cx="30.1" cy="81.9" r=".34"/>
<circle cx="52.4" cy="88.8" r=".34"/>
<circle cx="52.4" cy="75.1" r=".34"/>
<circle cx="76.4" cy="88.8" r=".34"/>
<circle cx="76.4" cy="76.8" r=".34"/>
</g>
<g font-size="3.5">
<text x="7.4" y="195.8">5/13/2026</text>
<text x="24.1" y="195.8">8:39 PM f=0.68 C:\Users\ryuno\OneDrive\Desktop\Mouse 7 schematic.pdf (Sheet: )</text>
</g>
<g font-size="1.4" fill="#808080">
<text x="23" y="59.7" transform="rotate(-90 23 59.7)">4</text>
<text x="24.7" y="59.7" transform="rotate(-90 24.7 59.7)">5</text>
<text x="26.4" y="59.7" transform="rotate(-90 26.4 59.7)">6</text>
<text x="195.9" y="62.8">2</text>
<text x="195.9" y="64.5">9</text>
<text x="199.9" y="63.5">VIN</text>
<text x="199.9" y="65.3">EN</text>
<text x="204.8" y="63.6">VOUT</text>
<text x="204.9" y="65.3">SW_2</text>
<text x="211.9" y="62.8">3</text>
<text x="211.9" y="64.5">4</text>
<text x="23" y="68.9" transform="rotate(-90 23 68.9)">1</text>
<text x="26.4" y="68.9" transform="rotate(-90 26.4 68.9)">3</text>
<text x="58.6" y="71.4">1</text>
<text x="72.9" y="71.4">8</text>
<text x="123.8" y="69.7">1</text>
<text x="123.8" y="71.4">2</text>
<text x="127.8" y="70.4">PGND</text>
<text x="134.6" y="70.4">EPAD</text>
<text x="141.5" y="71.4">8</text>
<text x="141.5" y="69.7">9</text>
<text x="195.9" y="66.2">8</text>
<text x="199.9" y="67">GND</text>
<text x="204" y="68.7">DNC_2</text>
<text x="205.7" y="70.4">DNC</text>
<text x="206.5" y="67">SW</text>
<text x="211.9" y="71.4">1</text>
<text x="211.9" y="66.2">5</text>
<text x="211.9" y="67.9">6</text>
<text x="211.9" y="69.7">7</text>
<text x="58.6" y="73.1">2</text>
<text x="58.6" y="74.8">3</text>
<text x="58.6" y="76.5">4</text>
<text x="72.9" y="76.5">5</text>
<text x="72.9" y="74.8">6</text>
<text x="72.9" y="73.1">7</text>
<text x="123.8" y="73.1">3</text>
<text x="123.8" y="74.8">4</text>
<text x="127.8" y="72.1">VIN</text>
<text x="127.8" y="73.8">EN</text>
<text x="127.8" y="75.6">AGND</text>
<text x="135.4" y="75.6">VOS</text>
<text x="136.1" y="73.9">SW</text>
<text x="136.3" y="72.1">PG</text>
<text x="136.5" y="77.3">FB</text>
<text x="141.5" y="76.5">5</text>
<text x="141.5" y="74.8">6</text>
<text x="141.5" y="73.1">7</text>
<text x="206.9" y="72.1">FB</text>
<text x="15.7" y="81.7">3</text>
<text x="21.4" y="81.7">1</text>
<text x="21.4" y="85.1">2</text>
<text x="12.3" y="113.3">2</text>
<text x="12.3" y="111.6">3</text>
<text x="14.9" y="112.6">2</text>
<text x="14.9" y="110.9">3</text>
<text x="20.8" y="110.9">1</text>
<text x="29.9" y="110.9">2</text>
<text x="50" y="110.9">1</text>
<text x="50" y="112.6">2</text>
<text x="64.3" y="112.6">7</text>
<text x="64.3" y="110.9">8</text>
<text x="201.1" y="112.6">4</text>
<text x="201.1" y="110.9">7</text>
<text x="205.1" y="113.3">SW_2</text>
<text x="205.1" y="111.6">VIN</text>
<text x="211.6" y="111.6">VOUT</text>
<text x="213.8" y="113.3">FB</text>
<text x="218.8" y="112.6">1</text>
<text x="218.8" y="110.9">5</text>
<text x="12.3" y="115.1">1</text>
<text x="14.9" y="114.3">1</text>
<text x="41.9" y="114.7" transform="rotate(-90 41.9 114.7)">2</text>
<text x="50" y="114.3">3</text>
<text x="50" y="116">4</text>
<text x="64.3" y="116">5</text>
<text x="64.3" y="114.3">6</text>
<text x="64.3" y="117.7">9</text>
<text x="200.4" y="119.4">11</text>
<text x="201.1" y="117.7">6</text>
<text x="201.1" y="116">8</text>
<text x="201.1" y="114.3">9</text>
<text x="205.1" y="118.5">EN</text>
<text x="205.1" y="116.8">BST</text>
<text x="205.1" y="115">SW</text>
<text x="211.3" y="115.1">COMP</text>
<text x="211.5" y="118.5">AGND</text>
<text x="218.8" y="114.3">2</text>
<text x="218.8" y="119.4">3</text>
<text x="218.8" y="117.7">10</text>
<text x="41.9" y="125.5" transform="rotate(-90 41.9 125.5)">1</text>
<text x="115.3" y="121.2">1</text>
<text x="115.3" y="122.9">2</text>
<text x="115.3" y="124.6">3</text>
<text x="119.2" y="121.9">PGND</text>
<text x="119.2" y="123.6">VIN</text>
<text x="119.2" y="125.3">EN</text>
<text x="126" y="121.9">EPAD</text>
<text x="127.5" y="125.3">SW</text>
<text x="127.7" y="123.6">PG</text>
<text x="133" y="124.6">7</text>
<text x="133" y="122.9">8</text>
<text x="133" y="121.2">9</text>
<text x="205.1" y="120.2">VCC</text>
<text x="211.5" y="120.2">PGND</text>
<text x="58.2" y="129.7">2</text>
<text x="64.7" y="129.7">1</text>
<text x="115.3" y="126.3">4</text>
<text x="119.2" y="127.1">AGND</text>
<text x="126.8" y="127.1">VOS</text>
<text x="128" y="128.8">FB</text>
<text x="133" y="128">5</text>
<text x="133" y="126.3">6</text>
<text x="58.2" y="136.6">2</text>
<text x="64.7" y="136.6">1</text>
</g>
<g font-size="1.2" fill="#808080">
<text x="74.2" y="45">+V_BAT</text>
<text x="10.7" y="48.4">+V_BAT</text>
<text x="15.5" y="53.3">R15</text>
<text x="19.3" y="53.3">100k</text>
<text x="38.2" y="48.4">+V_BAT</text>
<text x="43.8" y="51">yellow warning LED</text>
<text x="47.9" y="53.1">D6</text>
<text x="51.5" y="53.4">R21</text>
<text x="55" y="53.3">10k</text>
<text x="79" y="49.8">R23</text>
<text x="83.1" y="49.8">100k</text>
<text x="88.5" y="51">MOUSE_SWITCH</text>
<text x="24.9" y="54.5">AND_NODE</text>
<text x="43.8" y="57.9">red failure LED</text>
<text x="61" y="54.5">BAT_WARNING</text>
<text x="73.2" y="56.2">AND_NODE</text>
<text x="84.9" y="56.6">G</text>
<text x="87.2" y="56.5" transform="rotate(-90 87.2 56.5)">S</text>
<text x="87.2" y="56.7" transform="rotate(-90 87.2 56.7)">D</text>
<text x="89.3" y="58.7">2N7002-7-F</text>
<text x="89.3" y="55.7">Q3</text>
<text x="166.3" y="58.7">+5V</text>
<text x="229.5" y="55.3">+3V7</text>
<text x="10.3" y="64.1">on/off rocker switch</text>
<text x="30.5" y="62.2">GND</text>
<text x="47.9" y="60">D5</text>
<text x="51.5" y="60.3">R20</text>
<text x="55" y="60.1">10k</text>
<text x="61" y="61.3">AND_NODE</text>
<text x="85.4" y="65.6">GND</text>
<text x="93.1" y="65.6">+V_BAT</text>
<text x="149.1" y="65.5">R2</text>
<text x="152.5" y="65.4">100k</text>
<text x="179.9" y="63">VIN_3V7_REG</text>
<text x="183.3" y="64.8">ENABLE</text>
<text x="198.7" y="60.8">U6</text>
<text x="232.7" y="63">+3V7</text>
<text x="21.6" y="71.6">SW2 CF-LD-1DC-AR2W</text>
<text x="40.4" y="71.6">AND_NODE</text>
<text x="106.8" y="71.6">VIN_5V_REG</text>
<text x="126.3" y="68">U3</text>
<text x="149.6" y="71.1">L2</text>
<text x="152.4" y="71.1">744025002</text>
<text x="169.1" y="66.5">+5V</text>
<text x="186.5" y="69.6">C27</text>
<text x="220" y="71.4">330pF</text>
<text x="220" y="69.6">C29</text>
<text x="226.7" y="70.6">R4</text>
<text x="232" y="71.4">47uF</text>
<text x="232" y="69.6">C28</text>
<text x="10.7" y="72.5">+V_BAT</text>
<text x="17" y="76.8">R25</text>
<text x="20.3" y="76.8">10k</text>
<text x="41.2" y="74">R18</text>
<text x="44.7" y="73.8">2.2M</text>
<text x="48.5" y="73.3">+2V495_REF</text>
<text x="62.6" y="72">OUT1</text>
<text x="62.6" y="73.8">IN-1</text>
<text x="62.6" y="75.5">IN+1</text>
<text x="62.6" y="77.2">GND</text>
<text x="66.5" y="73.8">OUT2</text>
<text x="67.1" y="77.2">IN+2</text>
<text x="67.2" y="72.1">VCC</text>
<text x="67.4" y="75.5">IN-2</text>
<text x="76.4" y="75">+2V495_REF</text>
<text x="85" y="73.3">BAT_WARNING</text>
<text x="85.9" y="75.8">R11</text>
<text x="89.3" y="75.6">2.2M</text>
<text x="109.4" y="73.3">ENABLE</text>
<text x="169.1" y="75">22uF</text>
<text x="169.1" y="73.2">C15</text>
<text x="185.9" y="73.1">22uF</text>
<text x="198.8" y="74.6">TPSM84209RKHR</text>
<text x="226.7" y="72.1">10k</text>
<text x="26.7" y="81.9">+2V495_REF</text>
<text x="39.9" y="82.8">+V_BAT</text>
<text x="54.5" y="82.8">GND</text>
<text x="61.1" y="80.2">U7</text>
<text x="63.9" y="82.8">+V_BAT</text>
<text x="64.6" y="80.2">LM393BIDDFR</text>
<text x="96.4" y="81.7">0.1uF</text>
<text x="96.4" y="78.2">C40</text>
<text x="111.4" y="81.8">10uF</text>
<text x="112" y="80.1">C14</text>
<text x="126.2" y="80.2">TPS62173</text>
<text x="226.7" y="82.4">1.91k</text>
<text x="226.7" y="80.9">R8</text>
<text x="11.6" y="87.9">GND</text>
<text x="16.5" y="87.1">U9 TL431AIDBZR</text>
<text x="31.1" y="88.5">C39</text>
<text x="44.7" y="87.8">R16</text>
<text x="48.1" y="87.6">160k</text>
<text x="55" y="87.8">R19</text>
<text x="58.4" y="87.6">100k</text>
<text x="68.7" y="87.8">R9</text>
<text x="72.1" y="87.6">180k</text>
<text x="79" y="87.8">R12</text>
<text x="82.4" y="87.6">100k</text>
<text x="94" y="87.9">GND</text>
<text x="166.1" y="89.6">GND</text>
<text x="229.6" y="89.6">GND</text>
<text x="28.8" y="94.8">GND</text>
<text x="31.1" y="90.2">0.1uF</text>
<text x="61.4" y="94.8">GND</text>
<text x="85.4" y="94.8">GND</text>
<text x="105.6" y="93.9">5V regulator</text>
<text x="177.7" y="93.9">3.7V regulator</text>
<text x="7.8" y="99.1">Battery Comparator and Mouse On/Off Switch</text>
<text x="184" y="98.5">L3</text>
<text x="186.7" y="98.5">XAL7070-332MEC</text>
<text x="11.2" y="107.7">JST XH to LiPo battery</text>
<text x="34.7" y="105.1">+V_BAT</text>
<text x="192" y="107.4">C21</text>
<text x="260.4" y="103.4">+12V</text>
<text x="10.6" y="109.7">J10</text>
<text x="23.2" y="109.8">F2</text>
<text x="26.7" y="109.8">CB61F10A-TR2</text>
<text x="52.6" y="108.4">Q2</text>
<text x="59.1" y="108.4">SI7129DN-T1-GE3</text>
<text x="67.9" y="111.1">VIN_LOAD</text>
<text x="73.2" y="109.3">CR1 CMS04(TE12L_Q_M)</text>
<text x="81.6" y="111.1">VIN_12V_REG</text>
<text x="157.4" y="110.2">+3V3</text>
<text x="171.3" y="111.1">VIN_12V_REG</text>
<text x="191.1" y="109.1">0.1uF</text>
<text x="203.5" y="109.2">U5</text>
<text x="263.6" y="111.1">+12V</text>
<text x="10.1" y="116.8">B3B-XH-A</text>
<text x="22.5" y="114.4">CR14</text>
<text x="26.6" y="114.5">SMBJ10A</text>
<text x="28.4" y="118.8">SZMM5Z12VST5G</text>
<text x="42.5" y="119.1" transform="rotate(-90 42.5 119.1)">A+</text>
<text x="59" y="118.4">PAD</text>
<text x="73.2" y="116.1">CR2 CMS04(TE12L_Q_M)</text>
<text x="81.6" y="118">VIN_3V3_REG</text>
<text x="117.7" y="119.5">U4</text>
<text x="140.5" y="116.9">R3</text>
<text x="143.9" y="116.9">100k</text>
<text x="160.6" y="118">+3V3</text>
<text x="174.7" y="118">ENABLE</text>
<text x="249.1" y="119.4">C20</text>
<text x="256" y="119.4">C25</text>
<text x="262.9" y="119.4">C26</text>
<text x="16.7" y="122.2">GND</text>
<text x="37.2" y="120.7">D7</text>
<text x="42.5" y="121.8" transform="rotate(-90 42.5 121.8)">K-</text>
<text x="73.2" y="123">CR3 CMS04(TE12L_Q_M)</text>
<text x="81.6" y="124.8">VIN_5V_REG</text>
<text x="97.5" y="123.1">VIN_3V3_REG</text>
<text x="141.1" y="122.6">L4</text>
<text x="143.8" y="122.6">744025002</text>
<text x="160.6" y="124.7">C17</text>
<text x="203.5" y="123.1">TPS61288RQQ</text>
<text x="228.4" y="123.6">34k</text>
<text x="228.4" y="122.1">R5</text>
<text x="233.7" y="122.9">82pF</text>
<text x="233.7" y="121.1">C24</text>
<text x="242.1" y="121.9">931k</text>
<text x="242.1" y="120.4">R6</text>
<text x="249.1" y="121.1">47uF</text>
<text x="256" y="121.1">47uF</text>
<text x="262.9" y="121.1">47uF</text>
<text x="28.8" y="128.3">MOUSE_SWITCH</text>
<text x="42.6" y="131.4">C37</text>
<text x="53.3" y="127.8">EEH-ZK1E470R</text>
<text x="63.6" y="127.8">C36</text>
<text x="73.2" y="129.9">CR4 CMS04(TE12L_Q_M)</text>
<text x="81.6" y="131.7">VIN_3V7_REG</text>
<text x="103.4" y="131.6">C16</text>
<text x="117.6" y="131.7">TPS62172</text>
<text x="160.6" y="126.5">22uF</text>
<text x="187.3" y="128">10uF</text>
<text x="187.3" y="126.3">C18</text>
<text x="192.5" y="128">0.1uF</text>
<text x="192.5" y="126.3">C19</text>
<text x="199.4" y="128">2.2uF</text>
<text x="199.4" y="126.3">C22</text>
<text x="228.5" y="131.4">39nF</text>
<text x="228.5" y="129.7">C23</text>
<text x="242.1" y="130.7">R7</text>
<text x="42.8" y="133.2">1uF</text>
<text x="53.3" y="134.7">EEH-ZK1E470R</text>
<text x="63.6" y="134.7">C35</text>
<text x="102.9" y="133.3">10uF</text>
<text x="242.1" y="132.2">48.7k</text>
<text x="45.9" y="142.8">GND</text>
<text x="157.5" y="141.1">GND</text>
<text x="260.5" y="141.1">GND</text>
<text x="7.8" y="145.4">Mouse On/Off Protection</text>
<text x="95.3" y="145.4">3.3V regulator</text>
<text x="169.1" y="145.4">12V regulator</text>
<text x="8.6" y="153.6">Date: 5/3/2026</text>
<text x="8.6" y="151">Title: Mouse 7- Power</text>
<text x="8.6" y="155.3">Author(s): Ryuichi Lin</text>
<text x="20.6" y="153.6">Rev: B</text>
<text x="32.7" y="153.6">Sheet: 1/5</text>
</g>
</svg>
